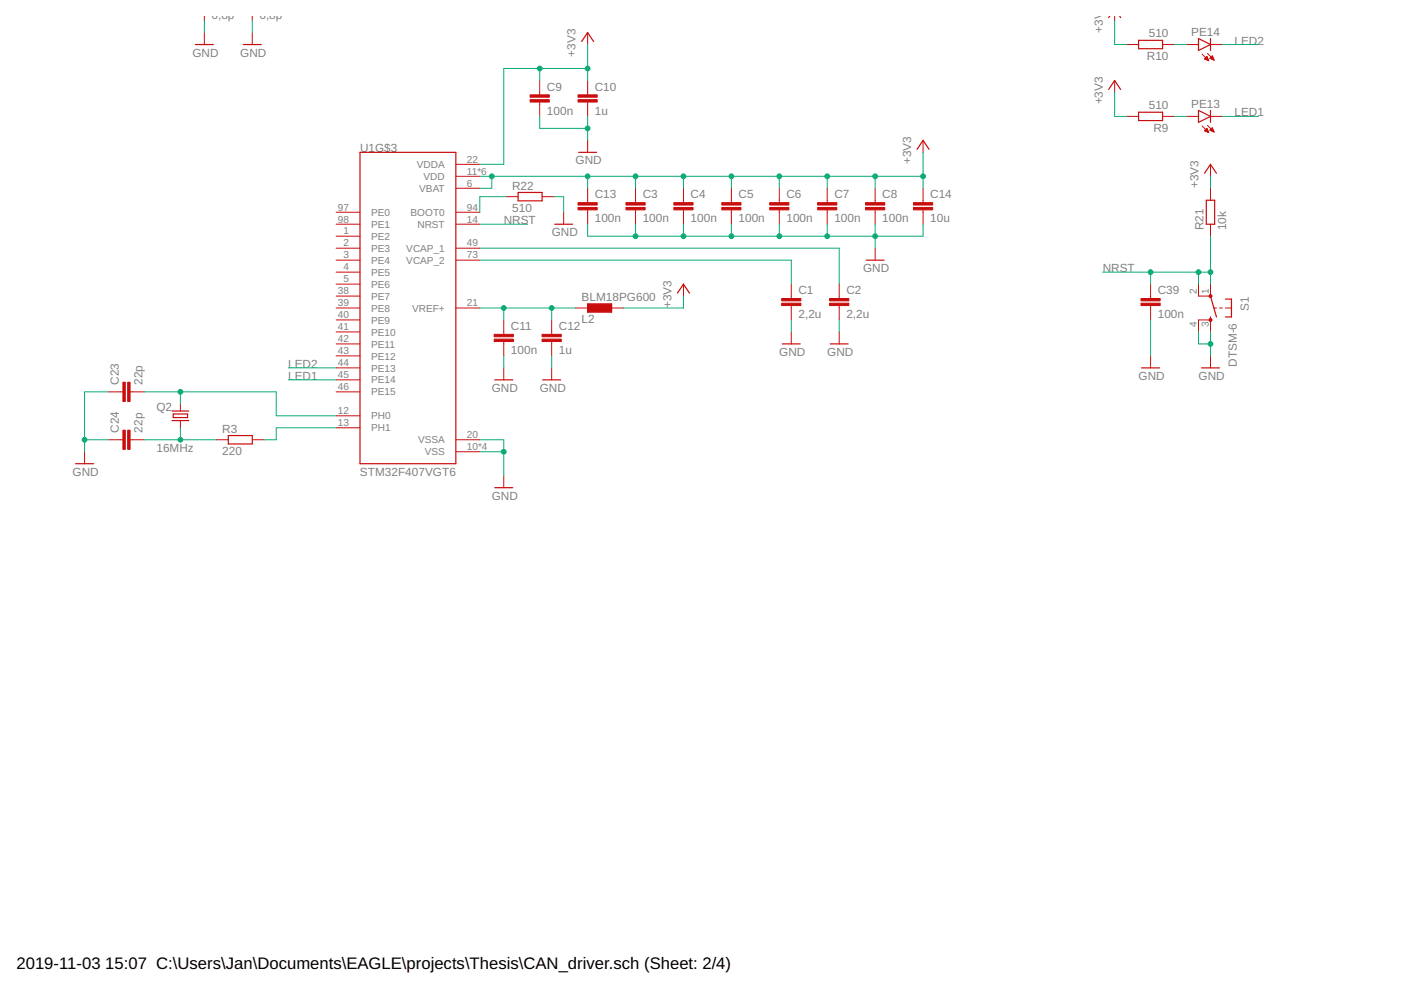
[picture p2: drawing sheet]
<svg xmlns="http://www.w3.org/2000/svg" width="297mm" height="210mm" viewBox="0 0 297 210" stroke-linecap="round" stroke-linejoin="round" font-family="sans-serif">
<g fill="none" stroke="#c90d0c" stroke-width=".25">
<path d="M41.4 9.4h3.8M51.6 9.4h3.8M123.3 8.8l1.3-1.9 1.3 1.9M235.1 19l1.2-1.9 1.3 1.9M235.2 3.4l-.1 .3M237.4 3.4l.2 .3M241.4 8.6h5.1v1.7h-5.1zM254.1 8.2l2.5 1.2-2.5 1.3zM256.6 8.2v2.5M76.3 32.3h20.3v66h-20.3zM122.7 32.3h3.8M194.4 31.7l1.3-1.9 1.3 1.9"/>
<path d="M241.4 23.8h5.1v1.8h-5.1zM254.1 23.4l2.5 1.3-2.5 1.3zM255.4 36.7l1.2-1.9 1.3 1.9M256.6 23.4v2.6M109.9 40.8h5v1.8h-5zM117.6 47.5h3.8M183.6 55.2h3.9M255.8 42.5h1.7v5h-1.7zM124.6 64.4h5.1v1.8h-5.1zM143.6 62.1l1.3-1.9 1.3 1.9M165.9 72.9h3.8M176 72.9h3.8"/>
<path d="M242 78h3.9M254.7 78h3.9M256.6 67.2v.6M256.6 62.8l1.3 4.4M259.8 63.4h1.3v3.8h-1.3M16 98.3h3.8M36.5 89.2h3.5M36.5 87.1h3.5M36.7 87.8h3.1v.7h-3.1zM48.4 92.4h5.1v1.7h-5.1zM104.9 80.5h3.8M115.1 80.5h3.8"/>
<path d="M104.9 103.4h3.8"/>
</g>
<g fill="none" stroke="#c90d0c" stroke-width=".21">
<path d="M43.3 3.4v1M43.3 6.9v2.5M53.5 3.4v1M53.5 6.9v2.5M114.4 17.1v3M124.6 6.9v2.5M124.6 17.1v3M236.3 3.4v1M236.3 17.1v2.5M238.9 9.4h2.5M246.5 9.4h2.5M251.6 9.4h2.5"/>
<path d="M254.9 11.5l1.4 1.4M255.4 12.5h.7M255.5 12.3h.6M255.6 12.6h.5M255.7 12.2h.3M255.8 12.1h.1M255.9 12l-.5 .5 .9 .4M255.9 12l.4 .9M255.9 12.7h.3M255.9 12h.1M256 11.3l1.4 1.4M256.2 12.8h.1"/>
<path d="M256.5 12.4l.9 .3M256.5 12.3h.7M256.6 9.4h2.6M256.7 12.2h.5M256.8 12.5h.5M256.8 12.1h.3M256.9 12h.2M257 11.9l-.5 .5M257 11.9l.4 .8M257 11.9h.1M257 12.6h.3M257.3 12.7h.1"/>
<path d="M96.6 39.9h5.1M96.6 34.8h5.1M96.6 37.4h5.1M114.4 21.6v3.1M124.6 21.6v3.1M124.6 29.8v2.5M124.6 39.9v3.1M134.7 39.9v3.1M144.9 39.9v3.1M155.1 39.9v3.1M165.2 39.9v3.1M175.4 39.9v3.1"/>
<path d="M185.5 39.9v3.1M195.7 29.8v2.5M195.7 39.9v3.1M238.9 24.7h2.5M246.5 24.7h2.5M251.6 24.7h2.5M254.9 26.7l1.4 1.4M255.4 27.7l.5-.5 .4 .9zM255.4 27.7h.7M255.5 27.8h.6M255.6 27.5h.4M255.7 27.4h.3"/>
<path d="M255.8 27.9h.4M255.8 27.3h.1M256 26.6l1.4 1.4M256.1 28h.1M256.6 27.5h.6M256.6 34.8v2.6M256.6 39.9v2.6M256.6 24.7h2.6M256.7 27.7h.6M256.7 27.4h.5M256.8 27.3h.3M256.9 27.2h.2"/>
<path d="M257 27.8h.3M257 27.1l.4 .9-.9-.4zM257.2 27.9h.2M71.3 50.1h5M71.3 52.6h5M71.3 55.2h5M71.3 57.7h5M71.3 47.5h5M71.3 45h5M96.6 52.6h5.1M96.6 55.2h5.1M96.6 47.5h5.1"/>
<path d="M96.6 45h5.1M107.3 41.7h2.6M114.9 41.7h2.6M119.5 45v2.5M124.6 44.5v3M134.7 44.5v3M144.9 44.5v3M155.1 44.5v3M165.2 44.5v3M175.4 44.5v3M185.5 44.5v3M185.5 52.6v2.6"/>
<path d="M195.7 44.5v3M256.6 47.5v2.6M71.3 60.2h5M71.3 65.3h5M71.3 62.8h5M71.3 67.8h5M71.3 70.4h5M71.3 72.9h5M71.3 75.5h5M71.3 78h5M96.6 65.3h5.1M106.8 67.8v3.1"/>
<path d="M106.8 72.4v3.1M106.8 78v2.5M117 67.8v3.1M117 72.4v3.1M117 78v2.5M122 65.3h2.6M129.7 65.3h2.5M144.9 60.2v2.6M167.8 60.2v3.1M167.8 64.8v3M167.8 70.4v2.5M177.9 60.2v3.1"/>
<path d="M177.9 64.8v3M177.9 70.4v2.5M243.9 60.2v3.1M243.9 64.8v3M243.9 75.5v2.5M254.1 60.2v2.6h2.5v-2.6M254.1 70.4v-2.6h2.5v2.6M256.6 75.5v2.5M257.3 65.3h.6M258.6 65.3h.6M259.8 65.3h1.3M17.9 95.8v2.5"/>
<path d="M23 93.2h3.1M23 83.1h3.1M27.6 93.2h3M27.6 83.1h3M38.2 85.6v1.5M38.2 89.2v1.5M45.9 93.2h2.5M53.5 93.2h2.5M71.3 80.5h5M71.3 83.1h5M71.3 88.2h5M71.3 90.7h5"/>
<path d="M96.6 93.2h5.1M96.6 95.8h5.1M106.8 100.9v2.5"/>
</g>
<g fill="#c90d0c" stroke="#c90d0c" stroke-width=".21">
<path d="M165.7 64.3h4.1v.5h-4.1z"/>
<path d="M165.7 63.3h4.1v.5h-4.1z"/>
<path d="M175.9 64.3h4.1v.5h-4.1z"/>
<path d="M175.9 63.3h4.1v.5h-4.1z"/>
<path d="M132.7 44h4.1v.5h-4.1z"/>
<path d="M132.7 43h4.1v.5h-4.1z"/>
<path d="M142.9 44h4v.5h-4z"/>
<path d="M142.9 43h4v.5h-4z"/>
<path d="M153 44h4.1v.5h-4.1z"/>
<path d="M153 43h4.1v.5h-4.1z"/>
<path d="M163.2 44h4.1v.5h-4.1z"/>
<path d="M163.2 43h4.1v.5h-4.1z"/>
<path d="M173.4 44h4v.5h-4z"/>
<path d="M173.4 43h4v.5h-4z"/>
<path d="M183.5 44h4.1v.5h-4.1z"/>
<path d="M183.5 43h4.1v.5h-4.1z"/>
<path d="M112.4 21.1h4.1v.5h-4.1z"/>
<path d="M112.4 20.1h4.1v.5h-4.1z"/>
<path d="M122.6 21.1h4v.5h-4z"/>
<path d="M122.6 20.1h4v.5h-4z"/>
<path d="M104.8 71.9h4v.5h-4z"/>
<path d="M104.8 70.9h4v.5h-4z"/>
<path d="M114.9 71.9h4.1v.5h-4.1z"/>
<path d="M114.9 70.9h4.1v.5h-4.1z"/>
<path d="M122.6 44h4v.5h-4z"/>
<path d="M122.6 43h4v.5h-4z"/>
<path d="M193.7 44h4v.5h-4z"/>
<path d="M193.7 43h4v.5h-4z"/>
<path d="M27.1 81h.5v4.1h-.5z"/>
<path d="M26.1 81h.5v4.1h-.5z"/>
<path d="M27.1 91.2h.5v4.1h-.5z"/>
<path d="M26.1 91.2h.5v4.1h-.5z"/>
<path d="M124.8 64.5h4.9v1.6h-4.9z"/>
<path d="M124.6 64.5h.2v1.6h-.2z"/>
<path d="M241.9 64.3h4.1v.5h-4.1z"/>
<path d="M241.9 63.3h4.1v.5h-4.1z"/>
</g>
<g fill="#c90d0c" stroke="#c90d0c" stroke-width=".21">
<path d="M256.4 62.5h.5v.5h-.5z" fill-rule="evenodd"/>
<circle cx="256.7" cy="67.8" r=".32"/>
</g>
<g fill="none" stroke="#0dab76" stroke-width=".21">
<path d="M43.3 4.4v2.5M53.5 4.4v2.5M114.4 14.5v2.6M124.6 14.5h-17.8v20.3h-5.1M124.6 9.4v7.7M236.3 19.6v5.1h2.6M236.3 4.4v5h2.6M249 9.4h2.6M259.2 9.4h7.6M101.7 37.4h94M104.3 37.4v2.5h-2.6M114.4 24.7v2.5h10.2"/>
<path d="M124.6 24.7v5.1M124.6 37.4v2.5M134.7 37.4v2.5M144.9 37.4v2.5M155.1 37.4v2.5M165.2 37.4v2.5M175.4 37.4v2.5M185.5 37.4v2.5M195.7 32.3v7.6M249 24.7h2.6M256.6 37.4v2.5M259.2 24.7h7.6"/>
<path d="M101.7 55.2h66.1v5M101.7 52.6h76.2v7.6M101.7 47.5h10.2M107.3 41.7h-5.6v3.3M117.5 41.7h2v3.3M124.6 47.5v2.6h71.1v-2.6M134.7 47.5v2.6M144.9 47.5v2.6M155.1 47.5v2.6M165.2 47.5v2.6M175.4 47.5v2.6M185.5 47.5v5.1"/>
<path d="M233.8 57.7h22.8M243.9 57.7v2.5M254.1 57.7v2.5M256.6 50.1v10.1M61.1 78h10.2M101.7 65.3h20.3M106.8 65.3v2.5M106.8 75.5v2.5M117 65.3v2.5M117 75.5v2.5M144.9 62.8v2.5h-12.7M167.8 67.8v2.6"/>
<path d="M177.9 67.8v2.6M243.9 67.8v7.7M254.1 70.4v2.5h2.5M256.6 70.4v5.1M17.9 93.2h5.1M23 83.1h-5.1v12.7M30.6 93.2h15.3M30.6 83.1h28v5.1h12.7M38.2 83.1v2.5M38.2 90.7v2.5M61.1 80.5h10.2M71.3 90.7h-12.7v2.5h-2.6"/>
<path d="M101.7 95.8h5.1M101.7 93.2h5.1v7.7"/>
</g>
<g fill="#0dab76" stroke="#0dab76" stroke-width=".21">
<circle cx="106.8" cy="95.8" r=".51"/>
<circle cx="175.4" cy="50.1" r=".51"/>
<circle cx="165.2" cy="50.1" r=".51"/>
<circle cx="155.1" cy="50.1" r=".51"/>
<circle cx="144.9" cy="50.1" r=".51"/>
<circle cx="185.5" cy="50.1" r=".51"/>
<circle cx="134.7" cy="50.1" r=".51"/>
<circle cx="124.6" cy="27.2" r=".51"/>
<circle cx="17.9" cy="93.2" r=".51"/>
<circle cx="256.6" cy="72.9" r=".51"/>
<circle cx="106.8" cy="65.3" r=".51"/>
<circle cx="117" cy="65.3" r=".51"/>
<circle cx="114.4" cy="14.5" r=".51"/>
<circle cx="124.6" cy="14.5" r=".51"/>
<circle cx="134.7" cy="37.4" r=".51"/>
<circle cx="144.9" cy="37.4" r=".51"/>
<circle cx="155.1" cy="37.4" r=".51"/>
<circle cx="165.2" cy="37.4" r=".51"/>
<circle cx="175.4" cy="37.4" r=".51"/>
<circle cx="104.3" cy="37.4" r=".51"/>
<circle cx="124.6" cy="37.4" r=".51"/>
<circle cx="185.5" cy="37.4" r=".51"/>
<circle cx="195.7" cy="37.4" r=".51"/>
<circle cx="38.2" cy="83.1" r=".51"/>
<circle cx="38.2" cy="93.2" r=".51"/>
<circle cx="256.6" cy="57.7" r=".51"/>
<circle cx="243.9" cy="57.7" r=".51"/>
<circle cx="254.1" cy="57.7" r=".51"/>
</g>
<g font-size="3.5">
<text x="3.5" y="205.4">2019-11-03</text>
<text x="22.3" y="205.4">15:07 C:\Users\Jan\Documents\EAGLE\projects\Thesis\CAN_driver.sch (Sheet: 2/4)</text>
</g>
<g font-size="2.5" fill="#808080">
<text x="44.8" y="4">6,8p</text>
<text x="55" y="4">6,8p</text>
<text x="40.8" y="12">GND</text>
<text x="50.9" y="12">GND</text>
<text x="122.1" y="12" transform="rotate(-90 122.1 12)">+3V3</text>
<text x="233.8" y="6.9" transform="rotate(-90 233.8 6.9)">+3V3</text>
<text x="243.6" y="7.9">510</text>
<text x="252.5" y="7.7">PE14</text>
<text x="261.7" y="9.4">LED2</text>
<text x="243.2" y="12.7">R10</text>
<text x="116" y="19.2">C9</text>
<text x="126.1" y="19.2">C10</text>
<text x="233.8" y="22.1" transform="rotate(-90 233.8 22.1)">+3V3</text>
<text x="243.6" y="23.2">510</text>
<text x="252.5" y="22.9">PE13</text>
<text x="116" y="24.3">100n</text>
<text x="126.1" y="24.3">1u</text>
<text x="244.6" y="28">R9</text>
<text x="261.7" y="24.7">LED1</text>
<text x="76.3" y="32.3">U1G$3</text>
<text x="122.1" y="34.8">GND</text>
<text x="193.2" y="34.8" transform="rotate(-90 193.2 34.8)">+3V3</text>
<text x="108.6" y="40.2">R22</text>
<text x="254.1" y="39.9" transform="rotate(-90 254.1 39.9)">+3V3</text>
<text x="106.8" y="47.5">NRST</text>
<text x="108.6" y="45">510</text>
<text x="126.1" y="47.2">100n</text>
<text x="126.1" y="42.1">C13</text>
<text x="136.3" y="47.2">100n</text>
<text x="136.3" y="42.1">C3</text>
<text x="146.4" y="47.2">100n</text>
<text x="146.4" y="42.1">C4</text>
<text x="156.6" y="47.2">100n</text>
<text x="156.6" y="42.1">C5</text>
<text x="166.7" y="47.2">100n</text>
<text x="166.7" y="42.1">C6</text>
<text x="176.9" y="47.2">100n</text>
<text x="176.9" y="42.1">C7</text>
<text x="187.1" y="47.2">100n</text>
<text x="187.1" y="42.1">C8</text>
<text x="197.2" y="47.2">10u</text>
<text x="197.2" y="42.1">C14</text>
<text x="117" y="50.1">GND</text>
<text x="255.2" y="48.8" transform="rotate(-90 255.2 48.8)">R21</text>
<text x="260" y="48.8" transform="rotate(-90 260 48.8)">10k</text>
<text x="183" y="57.7">GND</text>
<text x="233.8" y="57.7">NRST</text>
<text x="123.3" y="63.8">BLM18PG600</text>
<text x="142.4" y="65.3" transform="rotate(-90 142.4 65.3)">+3V3</text>
<text x="169.3" y="62.4">C1</text>
<text x="179.4" y="62.4">C2</text>
<text x="245.5" y="62.4">C39</text>
<text x="264.8" y="65.8" transform="rotate(-90 264.8 65.8)">S1</text>
<text x="108.3" y="70">C11</text>
<text x="118.5" y="70">C12</text>
<text x="123.3" y="68.6">L2</text>
<text x="169.3" y="67.5">2,2u</text>
<text x="179.4" y="67.5">2,2u</text>
<text x="245.5" y="67.5">100n</text>
<text x="108.3" y="75.1">100n</text>
<text x="118.5" y="75.1">1u</text>
<text x="165.2" y="75.5">GND</text>
<text x="175.4" y="75.5">GND</text>
<text x="262.2" y="77.8" transform="rotate(-90 262.2 77.8)">DTSM-6</text>
<text x="25.2" y="81.6" transform="rotate(-90 25.2 81.6)">C23</text>
<text x="30.2" y="81.6" transform="rotate(-90 30.2 81.6)">22p</text>
<text x="61.1" y="80.5">LED1</text>
<text x="61.1" y="78">LED2</text>
<text x="104.3" y="83.1">GND</text>
<text x="114.4" y="83.1">GND</text>
<text x="241.4" y="80.5">GND</text>
<text x="254.1" y="80.5">GND</text>
<text x="33.2" y="87.1">Q2</text>
<text x="25.2" y="91.7" transform="rotate(-90 25.2 91.7)">C24</text>
<text x="30.2" y="91.7" transform="rotate(-90 30.2 91.7)">22p</text>
<text x="33.2" y="95.8">16MHz</text>
<text x="47.1" y="91.7">R3</text>
<text x="15.4" y="100.9">GND</text>
<text x="47.1" y="96.5">220</text>
<text x="76.3" y="101">STM32F407VGT6</text>
<text x="104.3" y="105.9">GND</text>
</g>
<g font-size="2.1" fill="#808080">
<text x="88.4" y="35.6">VDDA</text>
<text x="99" y="34.5">22</text>
<text x="88.9" y="40.7">VBAT</text>
<text x="89.8" y="38.1">VDD</text>
<text x="99" y="39.6">6</text>
<text x="99" y="37">11*6</text>
<text x="71.6" y="47.2">98</text>
<text x="71.6" y="44.6">97</text>
<text x="78.7" y="45.8">PE0</text>
<text x="87.1" y="45.8">BOOT0</text>
<text x="99" y="47.2">14</text>
<text x="99" y="44.6">94</text>
<text x="72.8" y="49.7">1</text>
<text x="72.8" y="52.3">2</text>
<text x="78.7" y="50.8">PE2</text>
<text x="78.7" y="53.4">PE3</text>
<text x="78.7" y="48.3">PE1</text>
<text x="86.1" y="53.4">VCAP_1</text>
<text x="88.5" y="48.3">NRST</text>
<text x="99" y="52.3">49</text>
<text x="72.8" y="54.8">3</text>
<text x="72.8" y="57.3">4</text>
<text x="72.8" y="59.9">5</text>
<text x="78.7" y="55.9">PE4</text>
<text x="78.7" y="58.5">PE5</text>
<text x="86.1" y="55.9">VCAP_2</text>
<text x="99" y="54.8">73</text>
<text x="71.6" y="62.4">38</text>
<text x="71.6" y="65">39</text>
<text x="78.7" y="61">PE6</text>
<text x="78.7" y="63.5">PE7</text>
<text x="99" y="65">21</text>
<text x="253.8" y="62.4" transform="rotate(-90 253.8 62.4)">2</text>
<text x="256.3" y="62.4" transform="rotate(-90 256.3 62.4)">1</text>
<text x="71.6" y="67.5">40</text>
<text x="71.6" y="70">41</text>
<text x="78.7" y="66.1">PE8</text>
<text x="78.7" y="68.6">PE9</text>
<text x="78.7" y="71.2">PE10</text>
<text x="87.4" y="66.1">VREF+</text>
<text x="253.8" y="69.4" transform="rotate(-90 253.8 69.4)">4</text>
<text x="256.3" y="69.4" transform="rotate(-90 256.3 69.4)">3</text>
<text x="71.6" y="72.6">42</text>
<text x="71.6" y="75.1">43</text>
<text x="71.6" y="77.7">44</text>
<text x="78.7" y="73.7">PE11</text>
<text x="78.7" y="76.2">PE12</text>
<text x="71.6" y="80.2">45</text>
<text x="71.6" y="82.7">46</text>
<text x="78.7" y="78.8">PE13</text>
<text x="78.7" y="81.3">PE14</text>
<text x="78.7" y="83.8">PE15</text>
<text x="71.6" y="87.8">12</text>
<text x="78.7" y="88.9">PH0</text>
<text x="71.6" y="90.3">13</text>
<text x="78.7" y="91.5">PH1</text>
<text x="88.6" y="94">VSSA</text>
<text x="99" y="92.9">20</text>
<text x="99" y="95.4">10*4</text>
<text x="90.1" y="96.5">VSS</text>
</g>
</svg>
